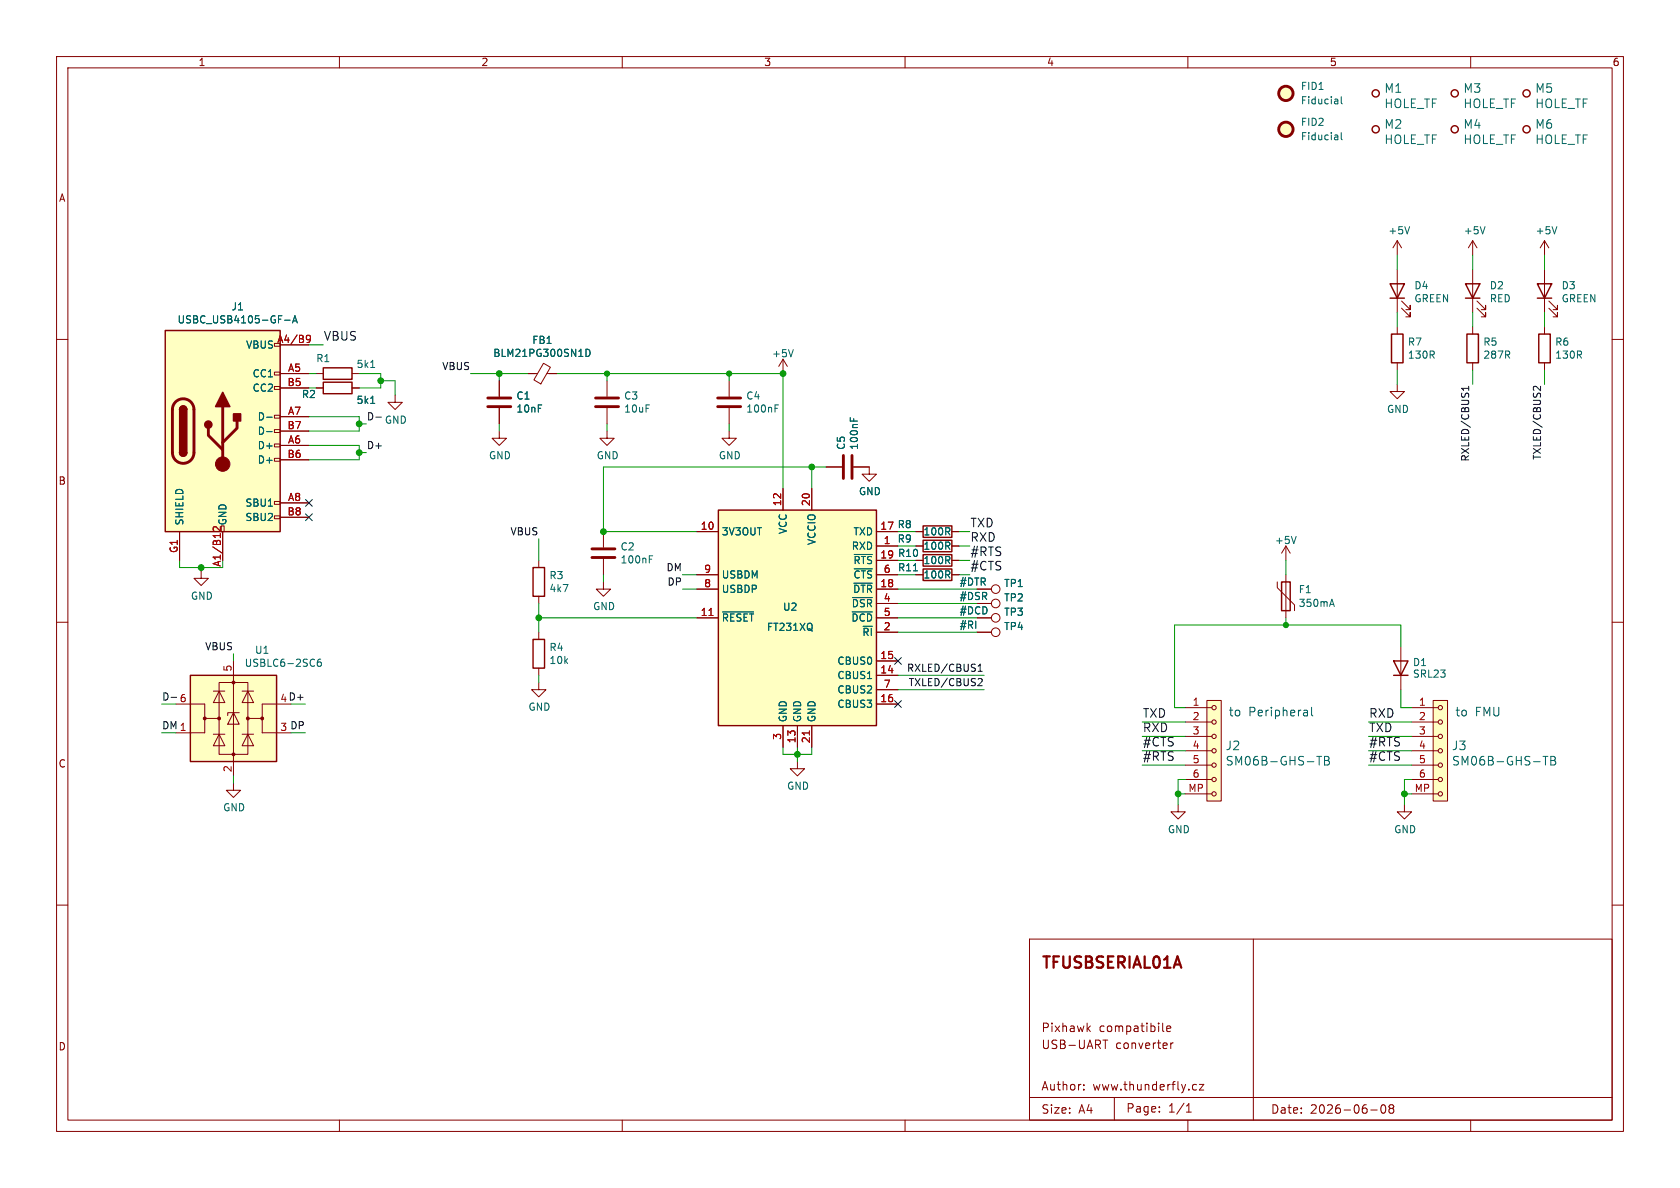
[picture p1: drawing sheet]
<svg xmlns="http://www.w3.org/2000/svg" width="297mm" height="210mm" viewBox="0 0 297 210" stroke-linecap="round" stroke-linejoin="round" font-family="sans-serif">
<g fill="none" stroke="#840000" stroke-width=".18">
<path d="M10 10h277v190h-277zM12 12h273v186h-273zM60 10v2M110 10v2M160 10v2M210 10v2M260 10v2M247 47.6v7.6M247 57.8v1.3M247.8 54.5l1.5 1.5v-.8v.8h-.8M247.8 53.2l1.5 1.5v-.7v.7h-.8M260.3 47.6v7.6"/>
<path d="M260.3 57.8v1.3M261.1 54.5l1.5 1.5v-.8v.8h-.7M261.1 53.2l1.5 1.5v-.7v.7h-.7M10 60h2M88.3 67.3v2.8M88.3 72.1v2.8M128.9 76.2v1.3h1.3l-1.3 1.2-1.3-1.2h1.3M138.4 63.5l-.7 1.3M138.4 63.5l.8 1.3M138.4 63.5v2.5M247 67.9v1.3h1.3l-1.3 1.3-1.3-1.3h1.3M247 64.1v1.3"/>
<path d="M260.3 64.1v1.3M285 60h2M146 82.6h2.8M150.9 82.6h2.8v1.2h1.2l-1.2 1.3-1.3-1.3h1.3M161.9 99.1h1.3M168.3 99.1h1.2M10 110h2M285 110h2M141 134.6v1.3h1.2l-1.2 1.3-1.3-1.3h1.3M10 160h2M182 166h103v32h-103zM221.6 166v32"/>
<path d="M285 160h2M60 198v2M110 198v2M160 198v2M182 194h103M191.6 192.6v.1M191.6 191.8v.1M192.3 181.8l.5 .6M192.8 181.4l-.6 .5M195 183.9h.8M195.4 183.9v1.5M197 194v4"/>
<path d="M205 196.5v.1M205 195.7v.1M205.5 180.9v1.2l.3 .3M206.3 181.9l.7-.2-.1-.3h-.4l-.2 .2v.7h.6M207 184.4v1M207.4 184.4h-.3l-.1 .2M209.7 196.6h.9M209.7 195.5l.5-.4v1.5M210 198v2M211.5 191.8l-.4-.1-.3 .3v.4l.2 .2h.5M212 191.7h.8l-.8 1h.8M242.3 196.2h1.2"/>
<path d="M244.3 195.4l.2-.1a.81 .81 0 0 1 .6 .6 .81 .81 0 0 1-.3 .8l-.2 .1a.81 .81 0 0 1-.3-1.4zM245.8 195.9l-.3-.2 .3-.4 .5 .1 .1 .2-.3 .3M245.8 195.9l-.3 .3 .1 .5 .2 .1 .5-.1 .1-.2-.1-.4-.2-.2M245.8 195.9h.3M260 198v2"/>
</g>
<path d="M245.7 50.2h2.6l-1.3 2.5zM245.7 52.7h2.6M246 59.1h2v5h-2zM259.1 50.2h2.5l-1.3 2.5zM259.1 52.7h2.5M259.3 59.1h2.1v5h-2.1zM163.2 98h5.1v2.1h-5.1z" fill="none" stroke="#840000" stroke-width=".25"/>
<path d="M140.2 61.8l-.4 1.3M150.3 73.8v.6M150.9 74v.4" fill="none" stroke="#006464" stroke-width=".18"/>
<path d="M86.2 70.4h4.1M86.2 71.9h4.1M149.1 80.5v4.1M150.6 80.5v4.1" fill="none" stroke="#840000" stroke-width=".51"/>
<path d="M127 90.2h27.9v38.1h-27.9z" fill="#ffffc2"/>
<path d="M127 90.2h27.9v38.1h-27.9zM163.2 93h5.1v2h-5.1zM163.2 95.5h5.1v2h-5.1zM163.2 100.6h5.1v2h-5.1z" fill="none" stroke="#840000" stroke-width=".25"/>
<g fill="none" stroke="#840000" stroke-width=".18">
<path d="M69.8 69.9v1.2h1.3l-1.3 1.3-1.2-1.3h1.2M123.2 94h3.8M138.4 86.4v3.8M143.5 86.4v3.8M154.9 94h3.8M154.9 96.5h3.8M154.9 99.1h3.8M161.9 94h1.3M161.9 96.5h1.3M168.3 94h1.2M168.3 96.5h1.2M227.3 96.5l-.7 1.3"/>
<path d="M227.3 96.5l.8 1.3M227.3 96.5v2.6M123.2 101.6h3.8M123.2 104.1h3.8M123.2 109.2h3.8M154.9 101.6h3.8M154.9 104.1h3.8M154.9 109.2h3.8M154.9 106.7h3.8M154.9 111.8h3.8M154.9 116.8h3.8M154.9 119.4h3.8"/>
<path d="M161.9 101.6h1.3M168.3 101.6h1.2M138.4 128.3v3.8M141 128.3v3.8M143.5 128.3v3.8M154.9 121.9h3.8M154.9 124.5h3.8M208.3 142.2v1.3h1.2l-1.2 1.3-1.3-1.3h1.3M248.3 142.2v1.3h1.3l-1.3 1.3-1.3-1.3h1.3"/>
</g>
<path d="M236.5 23.9v.8M236.5 24.6l-.1 .1M236.5 24.2h-.1M237.1 23.4v1.1l.2 .2M151 98h3.2M229.1 94.8l-.4 1.3M127.7 108.2h5.5M150.6 108.2h3.6M150.7 105.6h3.5M151 103.1h3.2M151 100.6h3.2M161.5 100.9h.7" fill="none" stroke="#006464" stroke-width=".18"/>
<path d="M125.3 108.8h.8M143.1 129.2v.7" fill="none" stroke="#a90000" stroke-width=".18"/>
<circle cx="227.3" cy="22.9" r="1.27" fill="#ffffc2" stroke="#ffffc2" stroke-width=".18"/>
<circle cx="227.3" cy="22.9" r="1.27" fill="none" stroke="#840000" stroke-width=".51"/>
<path d="M213.4 123.8h2.5v17.8h-2.5z" fill="#ffffc2"/>
<g fill="none" stroke="#840000" stroke-width=".18">
<path d="M41.3 138.4v1.3h1.2l-1.2 1.3-1.3-1.3h1.3M209.5 125.1h4.7M209.5 127.6h4.7M209.5 130.2h4.7M209.5 132.7h4.7M209.5 135.3h4.7M209.5 137.8h4.7M213.4 123.8h2.5v17.8h-2.5zM209.5 140.3h4.7"/>
<circle cx="214.6" cy="137.8" r=".38"/>
<circle cx="214.6" cy="132.7" r=".38"/>
<circle cx="214.6" cy="135.3" r=".38"/>
<circle cx="214.6" cy="125.1" r=".38"/>
<circle cx="214.6" cy="127.6" r=".38"/>
<circle cx="214.6" cy="130.2" r=".38"/>
<circle cx="214.6" cy="140.3" r=".38"/>
</g>
<path d="M232.8 133.7h.9M233.2 133.7v1.5M234.2 133.7h.5l.2 .2 .1 .2-.3 .3a.41 .41 0 0 1 .3 .4 .41 .41 0 0 1-.3 .4h-.5zM234.2 134.4h.5" fill="none" stroke="#006464" stroke-width=".18"/>
<path d="M33.7 119.4h15.2v15.2h-15.2z" fill="#ffffc2"/>
<path d="M57.1 67.6h5.1v2h-5.1zM57.1 65h5.1v2.1h-5.1zM33.7 119.4h15.2v15.2h-15.2z" fill="none" stroke="#840000" stroke-width=".25"/>
<g fill="none" stroke="#840000" stroke-width=".18">
<path d="M55.9 68.6h1.2M55.9 66h1.2M62.2 68.6h1.3M62.2 66h1.3M41.3 116.8v20.4M31.1 124.5h5.1v2.5h2.5M36.2 127v2.5h-5.1M37.7 122.2h2.1M37.7 129.8h2.1M38.7 120.7h5.1v12.7h-5.1zM38.7 122.2l1.1 2h-2.1zM38.7 129.8l1.1 2h-2.1z"/>
<path d="M41.3 126l1 2h-2zM42.3 126h-2v.5M42.8 122.2h2M42.8 129.8h2M43.8 122.2l1 2h-2zM43.8 129.8l1 2h-2zM46.4 127v2.5h5M48.9 124.5h-2.5v2.5h-2.6"/>
</g>
<g fill="#840000" stroke="#840000" stroke-width=".18">
<circle cx="36.2" cy="127" r=".25"/>
<circle cx="38.7" cy="127" r=".25"/>
<circle cx="41.3" cy="120.6" r=".25"/>
<circle cx="41.3" cy="133.3" r=".25"/>
<circle cx="43.8" cy="127" r=".25"/>
<circle cx="46.4" cy="127" r=".25"/>
</g>
<path d="M65.5 71.3h.8M65.5 65h.8M56.7 116.5l-.4 .1a.86 .86 0 0 0 0 1.2l.5-.1v-.5l-.2-.2h-.3l-.2 .2" fill="none" stroke="#006464" stroke-width=".18"/>
<path d="M253.4 123.8h2.5v17.8h-2.5z" fill="#ffffc2"/>
<g fill="none" stroke="#840000" stroke-width=".18">
<path d="M247 42.5l-.7 1.3M247 42.5l.8 1.3M247 42.5v2.6M273 42.5l-.7 1.3M273 42.5l.8 1.3M273 42.5v2.6M273 47.6v7.6M273.8 54.5l1.5 1.5v-.8v.8h-.7M273.8 53.2l1.5 1.5v-.7v.7h-.7M88.3 76.2v1.3h1.2l-1.2 1.2-1.3-1.2h1.3M93.3 66h1.7M96.1 64.2l1.2 .7-1.7 3-1.2-.7z"/>
<path d="M96.7 66h1.7M107.3 76.2v1.3h1.3l-1.3 1.2-1.3-1.2h1.3M107.3 67.3v2.8M107.3 72.1v2.8M106.7 94v2.8M106.7 98.8v2.8M172.7 104.1h2.6M172.7 111.8h2.6M172.7 109.2h2.6M172.7 106.7h2.6M249.6 125.1h4.7M249.6 127.6h4.7"/>
<path d="M249.6 130.2h4.7M249.6 132.7h4.7M249.6 135.3h4.7M249.6 137.8h4.7M253.4 123.8h2.5v17.8h-2.5zM249.6 140.3h4.7"/>
<circle cx="176" cy="109.2" r=".76"/>
<circle cx="176" cy="104.1" r=".76"/>
<circle cx="176" cy="111.8" r=".76"/>
<circle cx="176" cy="106.7" r=".76"/>
<circle cx="254.6" cy="125.1" r=".38"/>
<circle cx="254.6" cy="127.6" r=".38"/>
<circle cx="254.6" cy="137.8" r=".38"/>
<circle cx="254.6" cy="130.2" r=".38"/>
<circle cx="254.6" cy="132.7" r=".38"/>
<circle cx="254.6" cy="135.3" r=".38"/>
<circle cx="254.6" cy="140.3" r=".38"/>
</g>
<g fill="none" stroke="#006464" stroke-width=".18">
<path d="M236.5 17.6v.8M236.5 18.3l-.1 .1M236.5 17.8l-.1 .1M237.1 17.1v1.1l.2 .2M249.2 40.1l-.4 1.2M275.2 40.1l-.4 1.2M103.6 61.7a.64 .64 0 0 1 .7 .7 .64 .64 0 0 1-.7 .6zM114.8 98.9h.4M114.8 98.2h.6M272.8 133.7h.9M273.2 133.7v1.5M274.2 133.7h.5l.2 .2 .1 .2-.3 .3a.41 .41 0 0 1 .3 .4 .41 .41 0 0 1-.3 .4h-.5z"/>
<path d="M274.2 134.4h.5"/>
</g>
<g fill="none" stroke="#840000" stroke-width=".25">
<path d="M271.8 50.2h2.5l-1.3 2.5zM271.8 52.7h2.5"/>
<circle cx="243.2" cy="16.5" r=".63"/>
<circle cx="269.9" cy="16.5" r=".63"/>
<circle cx="243.2" cy="22.9" r=".63"/>
<circle cx="269.9" cy="22.9" r=".63"/>
</g>
<g fill="none" stroke="#840000" stroke-width=".51">
<path d="M105.3 70.4h4M105.3 71.9h4M104.6 97h4.1M104.6 98.6h4.1"/>
<circle cx="227.3" cy="16.5" r="1.27"/>
</g>
<circle cx="227.3" cy="16.5" r="1.27" fill="#ffffc2" stroke="#ffffc2" stroke-width=".18"/>
<path d="M29.2 58.4h20.3v35.6h-20.3z" fill="#ffffc2"/>
<g fill="none" stroke="#840000" stroke-width=".18">
<path d="M260.3 42.5l-.7 1.3M260.3 42.5l.8 1.3M260.3 42.5v2.6M273 57.8v1.3M48.5 65.8h1v.5h-1zM48.5 68.3h1v.5h-1zM48.5 73.4h1v.5h-1zM48.5 75.9h1v.6h-1zM48.5 78.5h1v.5h-1zM49.5 61h5.1M49.5 66h5.1M49.5 68.6h5.1"/>
<path d="M49.5 73.7h5.1M49.5 76.2h5.1M49.5 78.7h5.1M55.9 68.6h1.2M62.2 68.6h1.3M88.3 67.3v2.8M88.3 72.1v2.8M93.3 66h1.3M97.2 66h1.2M128.9 67.3v2.8M128.9 72.1v2.8M273 64.1v1.3"/>
<path d="M31.7 94v5.1M39.1 93h.5v1h-.5zM39.4 94v5.1M48.5 81h1v.5h-1zM48.5 88.6h1v.6h-1zM48.5 91.2h1v.5h-1zM49.5 81.3h5.1M49.5 88.9h5.1M49.5 91.4h5.1M95.2 99.1v1.2M123.2 94h3.8M138.4 86.4v3.8"/>
<path d="M143.5 86.4v3.8M146 82.6h2.8M150.9 82.6h2.8M154.9 94h3.8M154.9 96.5h3.8M154.9 99.1h3.8M161.9 94h1.3M161.9 96.5h1.3M161.9 99.1h1.3M168.3 94h1.2M168.3 96.5h1.2M168.3 99.1h1.2"/>
<path d="M35.6 101v1.2h1.2l-1.2 1.3-1.3-1.3h1.3M95.2 105.4v1.3M95.2 111.8v1.2M95.2 118.1v1.3M106.7 102.9v1.2h1.2l-1.2 1.3-1.3-1.3h1.3M123.2 101.6h3.8M123.2 104.1h3.8M123.2 109.2h3.8M154.9 101.6h3.8M154.9 104.1h3.8M154.9 109.2h3.8M154.9 106.7h3.8"/>
<path d="M154.9 111.8h3.8M154.9 116.8h3.8M154.9 119.4h3.8M161.9 101.6h1.3M168.3 101.6h1.2M172.7 104.1h2.6M172.7 109.2h2.6M172.7 106.7h2.6M172.7 111.8h2.6M225.8 102.9v1l3.1 3v1.1M227.3 101.6v7.6M247.6 114.3v7.6"/>
<path d="M95.2 120.7v1.2h1.3l-1.3 1.3-1.2-1.3h1.2M138.4 128.3v3.8M141 128.3v3.8M143.5 128.3v3.8M154.9 121.9h3.8M154.9 124.5h3.8"/>
</g>
<g fill="none" stroke="#840000" stroke-width=".25">
<path d="M29.2 58.4h20.3v35.6h-20.3zM272 59.1h2.1v5h-2.1zM31.7 72.4a.64 .64 0 0 1 .7-.6 .64 .64 0 0 1 .6 .6M31.7 80a.64 .64 0 0 0 .7 .6 .64 .64 0 0 0 .6-.6M94.2 113h2.1v5.1h-2.1zM94.2 100.3h2.1v5.1h-2.1zM226.6 102.9h1.5v5.1h-1.5zM246.4 116.8h2.5l-1.3 2.6zM246.4 119.4h2.5"/>
<circle cx="257.2" cy="16.5" r=".63"/>
<circle cx="257.2" cy="22.9" r=".63"/>
</g>
<path d="M31 71.1a1.9 1.9 0 0 1 2.1-.5 1.9 1.9 0 0 1 1.2 1.8v7.6a1.91 1.91 0 0 1-1.9 1.9 1.91 1.91 0 0 1-1.9-1.9v-7.8l.2-.6zM36.8 75.7v1.3l2.6 2.5M39.4 71.9v10.1M41.9 74.4v1.3l-2.5 2.5M126.9 70.4h4M126.9 71.9h4" fill="none" stroke="#840000" stroke-width=".51"/>
<g fill="#840000" stroke="#840000" stroke-width=".25">
<path d="M31.7 72.4h1.3v7.6h-1.3z"/>
<path d="M31.9 71.9a.64 .64 0 0 1 .7-.1 .64 .64 0 0 1 .4 .6h-1.3z"/>
<path d="M31.7 80h1.3a.64 .64 0 0 1-.6 .6 .64 .64 0 0 1-.7-.6z"/>
<path d="M39.4 69.3l1.2 2.6h-2.5z"/>
<path d="M41.3 73.2h1.2v1.2h-1.2z"/>
<circle cx="36.8" cy="75.1" r=".63"/>
</g>
<circle cx="39.4" cy="82" r="1.27" fill="#840000" stroke="#840000" stroke-width=".18"/>
<path d="M54.2 59.4l.2-.1 .4 .1a.84 .84 0 0 1-.3 1.1h-.2M54.9 59.8l-.3 .3-.4-.2M39 93.1v.8l-1-.8-.3 .2 .1 .5M125.3 108.8h.8M143.1 129.2v.7" fill="none" stroke="#a90000" stroke-width=".18"/>
<g fill="none" stroke="#006464" stroke-width=".18">
<path d="M50.3 56.6h1M51.7 57.1l.4-1.3 .5 1.3M51.8 56.7h.6M262.5 40.1l-.4 1.2M47.1 73.8h1M47.1 76.3h1M65.5 71.3h.8M103.6 61.7a.64 .64 0 0 1 .7 .7 .64 .64 0 0 1-.7 .6zM137 72.2h.4M137 71.6h.6M150.3 73.8v.6M150.9 74v.4"/>
<path d="M151 98h3.2M127.7 108.2h5.5M150.6 108.2h3.6M150.7 105.6h3.5M151 103.1h3.2M151 100.6h3.2M161.5 100.9h.7M235.2 106.8h.6M235.5 105.9l.4 1.3"/>
</g>
<path d="M66.4 73.7h1M259.6 68.3v.7M259.6 68.6h-1.2l.3 .4M272.3 68.3v.8l-.9-.8-.3 .1v.4M172.9 118.7h.7M172.9 117.8l.4-.4v1.3M173.1 119.9l.4 .1 .1 .3-.7 .9h.7" fill="none" stroke="#0f0f0f" stroke-width=".18"/>
<g fill="none" stroke="#009600" stroke-width=".18">
<path d="M247 45.1v2.5M247 55.2v2.6M260.3 45.1v2.5M260.3 55.2v2.6M273 45.1v2.5M273 55.2v2.6M54.6 78.7h8.9v2.6h-8.9M54.6 73.7h8.9v2.5h-8.9M54.6 66h1.3M54.6 61h2.5M54.6 68.6h1.3M63.5 66h3.8v2.6h-3.8"/>
<path d="M63.5 74.9h1.3M67.3 67.3h2.5v2.6M83.2 66h10.1M88.3 66v1.3M88.3 74.9v1.3M98.4 66h40v20.4M107.3 66v1.3M107.3 74.9v1.3M128.9 66v1.3M128.9 74.9v1.3M247 65.4v2.5M260.3 65.4v2.5"/>
<path d="M273 65.4v2.5M31.7 99.1v1.2h7.7M63.5 80h1.3M95.2 95.3v3.8M143.5 82.6v3.8M146 82.6h-39.3v11.4h16.5M158.7 96.5h3.2M158.7 94h3.2M158.7 99.1h3.2M169.5 96.5h1.9M169.5 94h1.9M169.5 99.1h1.9"/>
<path d="M227.3 99.1v2.5M35.6 100.3v.7M41.3 115.6v1.2M95.2 109.2h28M95.2 106.7v5.1M95.2 119.4v1.3M106.7 101.6v1.3M120.6 104.1h2.6M120.6 101.6h2.6M158.7 119.4h15.3M158.7 106.7h14M158.7 104.1h14"/>
<path d="M158.7 109.2h14M158.7 101.6h3.2M158.7 111.8h14M169.5 101.6h1.9M227.3 109.2v1.3M247.6 114.3v-3.8h-40v14.6h1.9M41.3 137.2v1.2M51.4 124.5h2.6M138.4 132.1v1.3h5.1v-1.3M141 132.1v2.5M158.7 121.9h15.3M201.9 132.7h7.6"/>
<path d="M201.9 130.2h7.6M201.9 135.3h7.6M201.9 127.6h7.6M209.5 137.8h-1.2v4.4M241.9 132.7h7.7M241.9 130.2h7.7M241.9 135.3h7.7M241.9 127.6h7.7M247.6 121.9v3.2h2M249.6 137.8h-1.3v4.4M208.3 140.3h1.2M248.3 140.3h1.3"/>
</g>
<path d="M54 90.8l1.2 1.2M54 88.3l1.2 1.2M55.2 90.8l-1.2 1.2M55.2 88.3l-1.2 1.2M158.1 116.2l1.3 1.2M159.4 116.2l-1.3 1.2M158.1 123.9l1.3 1.2M159.4 123.9l-1.3 1.2" fill="none" stroke="#000084" stroke-width=".18"/>
<path d="M230.9 125.5l.2 .3v.8M231.1 126.5l-.5 .1M231.1 125.9l-.5 .1M231.9 125v1.3l.2 .3" fill="none" stroke="#0000c2" stroke-width=".18"/>
<g fill="#009600" stroke="#009600" stroke-width=".18">
<circle cx="106.7" cy="94" r=".51"/>
<circle cx="107.3" cy="66" r=".46"/>
<circle cx="95.3" cy="109.2" r=".51"/>
<circle cx="128.9" cy="66" r=".46"/>
<circle cx="138.4" cy="66" r=".51"/>
<circle cx="143.5" cy="82.6" r=".51"/>
<circle cx="141" cy="133.4" r=".51"/>
<circle cx="67.3" cy="67.3" r=".51"/>
<circle cx="63.5" cy="74.9" r=".51"/>
<circle cx="88.3" cy="66" r=".51"/>
<circle cx="248.3" cy="140.3" r=".51"/>
<circle cx="227.3" cy="110.5" r=".46"/>
<circle cx="63.5" cy="80" r=".51"/>
<circle cx="35.6" cy="100.3" r=".51"/>
<circle cx="208.3" cy="140.3" r=".51"/>
</g>
<text font-size="2.8" fill="#840000" x="184" y="171.8">TFUSBSERIAL01A</text>
<g font-size="2.1" fill="#006464">
<text x="244.7" y="16.6">M1</text>
<text x="258.6" y="16.6">M3</text>
<text x="271.3" y="16.6">M5</text>
<text x="244.7" y="19.3">HOLE_TF</text>
<text x="244.7" y="23">M2</text>
<text x="258.6" y="19.3">HOLE_TF</text>
<text x="258.6" y="23">M4</text>
<text x="271.3" y="23">M6</text>
<text x="271.3" y="19.3">HOLE_TF</text>
<text x="244.7" y="25.7">HOLE_TF</text>
<text x="258.6" y="25.7">HOLE_TF</text>
<text x="271.3" y="25.7">HOLE_TF</text>
<text x="216.6" y="132.8">J2</text>
<text x="216.6" y="135.5">SM06B-GHS-TB</text>
<text x="256.6" y="132.8">J3</text>
<text x="256.6" y="135.5">SM06B-GHS-TB</text>
</g>
<g font-size="2.1" fill="#0f0f0f">
<text x="57.1" y="60.3">VBUS</text>
<text x="171.4" y="95.9">RXD</text>
<text x="171.4" y="93.3">TXD</text>
<text x="171.4" y="101">#CTS</text>
<text x="171.4" y="98.4">#RTS</text>
<text x="201.9" y="129.5">RXD</text>
<text x="201.9" y="127">TXD</text>
<text x="241.9" y="127">RXD</text>
<text x="241.9" y="129.5">TXD</text>
<text x="201.9" y="132.1">#CTS</text>
<text x="201.9" y="134.6">#RTS</text>
<text x="241.9" y="134.6">#CTS</text>
<text x="241.9" y="132.1">#RTS</text>
</g>
<g font-size="2.1" fill="#0000c2">
<text x="217.2" y="126.8">to</text>
<text x="220.7" y="126.8">Peripheral</text>
<text x="257.2" y="126.8">to</text>
<text x="260.8" y="126.8">FMU</text>
</g>
<g font-size="2.1" fill="#840000">
<text x="184" y="182.7">Pixhawk</text>
<text x="184" y="185.7">USB-UART</text>
<text x="194.2" y="182.7">compatibile</text>
<text x="197.2" y="185.7">converter</text>
<text x="184" y="193">Author:</text>
<text x="184" y="197.1">Size:</text>
<text x="190.7" y="197.1">A4</text>
<text x="193.2" y="193">www.thunderfly.cz</text>
<text x="199" y="196.9">Page:</text>
<text x="206.5" y="196.9">1/1</text>
<text x="224.6" y="197.1">Date:</text>
<text x="231.6" y="197.1">2026-06-08</text>
</g>
<g font-size="1.8" fill="#840000">
<text x="35" y="11.9">1</text>
<text x="85" y="11.9">2</text>
<text x="135" y="11.9">3</text>
<text x="185" y="11.9">4</text>
<text x="235" y="11.9">5</text>
<text x="285" y="11.9">6</text>
<text x="10.3" y="35.9">A</text>
<text x="10.3" y="85.9">B</text>
<text x="10.3" y="135.9">C</text>
<text x="10.3" y="185.9">D</text>
</g>
<g font-size="1.8" fill="#006464">
<text x="229.9" y="16.1">FID1</text>
<text x="229.9" y="22.5">FID2</text>
<text x="229.9" y="18.6">Fiducial</text>
<text x="229.9" y="25">Fiducial</text>
<text x="245.3" y="41.6">+5V</text>
<text x="258.7" y="41.6">+5V</text>
<text x="271.4" y="41.6">+5V</text>
<text x="249.9" y="53.6">GREEN</text>
<text x="249.9" y="51.3">D4</text>
<text x="263.3" y="51.3">D2</text>
<text x="263.3" y="53.6">RED</text>
<text x="276" y="53.6">GREEN</text>
<text x="276" y="51.3">D3</text>
<text x="31.3" y="57.4">USBC_USB4105-GF-A</text>
<text x="40.8" y="55.1">J1</text>
<text x="43.4" y="61.8">VBUS</text>
<text x="55.8" y="64.2">R1</text>
<text x="62.9" y="65.2">5k1</text>
<text x="87.1" y="63.3">BLM21PG300SN1D</text>
<text x="94" y="61">FB1</text>
<text x="136.4" y="63.4">+5V</text>
<text x="248.8" y="63.6">130R</text>
<text x="248.8" y="61.3">R7</text>
<text x="262.1" y="63.6">287R</text>
<text x="262.1" y="61.3">R5</text>
<text x="274.8" y="63.6">130R</text>
<text x="274.8" y="61.3">R6</text>
<text x="44.6" y="66.9">CC1</text>
<text x="44.6" y="69.4">CC2</text>
<text x="53.3" y="70.6">R2</text>
<text x="62.9" y="71.6">5k1</text>
<text x="91.2" y="70.8">C1</text>
<text x="110.2" y="70.8">C3</text>
<text x="131.8" y="70.8">C4</text>
<text x="45.5" y="74.5">D-</text>
<text x="45.5" y="77.1">D-</text>
<text x="67.9" y="75.1">GND</text>
<text x="91.2" y="73.1">10nF</text>
<text x="110.2" y="73.1">10uF</text>
<text x="131.8" y="73.1">100nF</text>
<text x="245.1" y="73.2">GND</text>
<text x="45.5" y="79.6">D+</text>
<text x="45.5" y="82.1">D+</text>
<text x="86.3" y="81.4">GND</text>
<text x="105.4" y="81.4">GND</text>
<text x="127" y="81.4">GND</text>
<text x="149.6" y="79.6" transform="rotate(-90 149.6 79.6)">C5</text>
<text x="151.9" y="79.6" transform="rotate(-90 151.9 79.6)">100nF</text>
<text x="43.3" y="89.8">SBU1</text>
<text x="151.7" y="87.7">GND</text>
<text x="32.6" y="93" transform="rotate(-90 32.6 93)">SHIELD</text>
<text x="40.2" y="93" transform="rotate(-90 40.2 93)">GND</text>
<text x="43.3" y="92.3">SBU2</text>
<text x="127.5" y="94.8">3V3OUT</text>
<text x="139.3" y="94.5" transform="rotate(-90 139.3 94.5)">VCC</text>
<text x="150.8" y="94.8">TXD</text>
<text x="155.5" y="93.7">17 R8</text>
<text x="163.2" y="94.8">100R</text>
<text x="109.6" y="99.8">100nF</text>
<text x="109.6" y="97.5">C2</text>
<text x="144.4" y="96.4" transform="rotate(-90 144.4 96.4)">VCCIO</text>
<text x="150.5" y="97.4">RXD</text>
<text x="150.8" y="99.9">~{RTS}</text>
<text x="155.5" y="98.8">19 R10</text>
<text x="158.6" y="96.1">R9</text>
<text x="158.7" y="101.2">R11</text>
<text x="163.2" y="99.9">100R</text>
<text x="163.2" y="97.4">100R</text>
<text x="225.3" y="96.4">+5V</text>
<text x="33.7" y="106.2">GND</text>
<text x="97" y="104.9">4k7</text>
<text x="97" y="102.6">R3</text>
<text x="127.5" y="102.5">USBDM</text>
<text x="127.5" y="105">USBDP</text>
<text x="150.5" y="107.5">~{DSR}</text>
<text x="150.7" y="105">~{DTR}</text>
<text x="150.8" y="102.5">~{CTS}</text>
<text x="163.2" y="102.5">100R</text>
<text x="169.6" y="106.3">#DSR</text>
<text x="169.6" y="103.7">#DTR</text>
<text x="177.4" y="104">TP1</text>
<text x="177.4" y="106.5">TP2</text>
<text x="229.5" y="105.1">F1</text>
<text x="229.5" y="107.5">350mA</text>
<text x="104.8" y="108.1">GND</text>
<text x="127.5" y="110.1">~{RESET}</text>
<text x="135.5" y="111.7">FT231XQ</text>
<text x="138.3" y="108.2">U2</text>
<text x="150.4" y="110.1">~{DCD}</text>
<text x="152.4" y="112.6">~{RI}</text>
<text x="169.6" y="111.4">#RI</text>
<text x="169.6" y="108.8">#DCD</text>
<text x="177.4" y="111.6">TP4</text>
<text x="177.4" y="109.1">TP3</text>
<text x="43.2" y="118.1">USBLC6-2SC6</text>
<text x="45" y="115.8">U1</text>
<text x="97" y="117.6">10k</text>
<text x="97" y="115.3">R4</text>
<text x="147.9" y="117.7">CBUS0</text>
<text x="249.7" y="117.9">D1</text>
<text x="249.7" y="120">SRL23</text>
<text x="93.3" y="125.8">GND</text>
<text x="147.9" y="120.2">CBUS1</text>
<text x="147.9" y="122.8">CBUS2</text>
<text x="147.9" y="125.3">CBUS3</text>
<text x="139.3" y="127.8" transform="rotate(-90 139.3 127.8)">GND</text>
<text x="141.8" y="127.8" transform="rotate(-90 141.8 127.8)">GND</text>
<text x="144.4" y="127.8" transform="rotate(-90 144.4 127.8)">GND</text>
<text x="39.4" y="143.6">GND</text>
<text x="139" y="139.8">GND</text>
<text x="206.4" y="147.5">GND</text>
<text x="246.4" y="147.5">GND</text>
</g>
<g font-size="1.8" fill="#a90000">
<text x="48.9" y="60.7">A4/B9</text>
<text x="50.8" y="65.8">A5</text>
<text x="50.7" y="68.3">B5</text>
<text x="50.7" y="75.9">B7</text>
<text x="50.8" y="73.4">A7</text>
<text x="50.7" y="81">B6</text>
<text x="50.8" y="78.5">A6</text>
<text x="50.8" y="88.6">A8</text>
<text x="138.2" y="89.6" transform="rotate(-90 138.2 89.6)">12</text>
<text x="143.3" y="89.6" transform="rotate(-90 143.3 89.6)">20</text>
<text x="50.7" y="91.2">B8</text>
<text x="123.8" y="93.7">10</text>
<text x="31.5" y="97.9" transform="rotate(-90 31.5 97.9)">G1</text>
<text x="39.1" y="100.3" transform="rotate(-90 39.1 100.3)">A1/B12</text>
<text x="124.4" y="101.3">9</text>
<text x="156.1" y="96.3">1</text>
<text x="156.1" y="101.3">6</text>
<text x="124.4" y="103.9">8</text>
<text x="155.5" y="103.9">18</text>
<text x="156.1" y="106.4">4</text>
<text x="123.8" y="109">11</text>
<text x="156.1" y="109">5</text>
<text x="156.1" y="111.5">2</text>
<text x="41" y="118.8" transform="rotate(-90 41 118.8)">5</text>
<text x="155.5" y="116.6">15</text>
<text x="155.5" y="119.1">14</text>
<text x="155.5" y="124.2">16</text>
<text x="156.1" y="121.7">7</text>
<text x="210.7" y="124.8">1</text>
<text x="250.8" y="124.8">1</text>
<text x="138.2" y="130.9" transform="rotate(-90 138.2 130.9)">3</text>
<text x="140.7" y="131.5" transform="rotate(-90 140.7 131.5)">13</text>
<text x="143.3" y="131.5" transform="rotate(-90 143.3 131.5)">21</text>
<text x="210.7" y="127.4">2</text>
<text x="210.7" y="129.9">3</text>
<text x="250.8" y="127.4">2</text>
<text x="250.8" y="129.9">3</text>
<text x="41" y="136.6" transform="rotate(-90 41 136.6)">2</text>
<text x="210.7" y="132.5">4</text>
<text x="210.7" y="135">5</text>
<text x="210.7" y="137.5">6</text>
<text x="250.8" y="132.5">4</text>
<text x="250.8" y="135">5</text>
<text x="250.8" y="137.5">6</text>
<text x="210" y="140.1">MP</text>
<text x="250" y="140.1">MP</text>
</g>
<g font-size="1.8" fill="#0f0f0f">
<text x="78.1" y="65.5">VBUS</text>
<text x="64.8" y="74.4">D-</text>
<text x="64.8" y="79.5">D+</text>
<text x="259.8" y="81.7" transform="rotate(-90 259.8 81.7)">RXLED/CBUS1</text>
<text x="272.5" y="81.4" transform="rotate(-90 272.5 81.4)">TXLED/CBUS2</text>
<text x="90.1" y="94.7">VBUS</text>
<text x="117.7" y="101.1">DM</text>
<text x="117.9" y="103.6">DP</text>
<text x="36.2" y="115">VBUS</text>
<text x="160.2" y="118.8">RXLED/CBUS1</text>
<text x="49.5" y="124.2">4 D+</text>
<text x="160.5" y="121.4">TXLED/CBUS2</text>
</g>
<g font-size="1.8" fill="#009600">
<text x="28.6" y="123.9">D- 6</text>
<text x="28.6" y="129">DM 1</text>
<text x="49.5" y="129.3">3 DP</text>
</g>
</svg>
